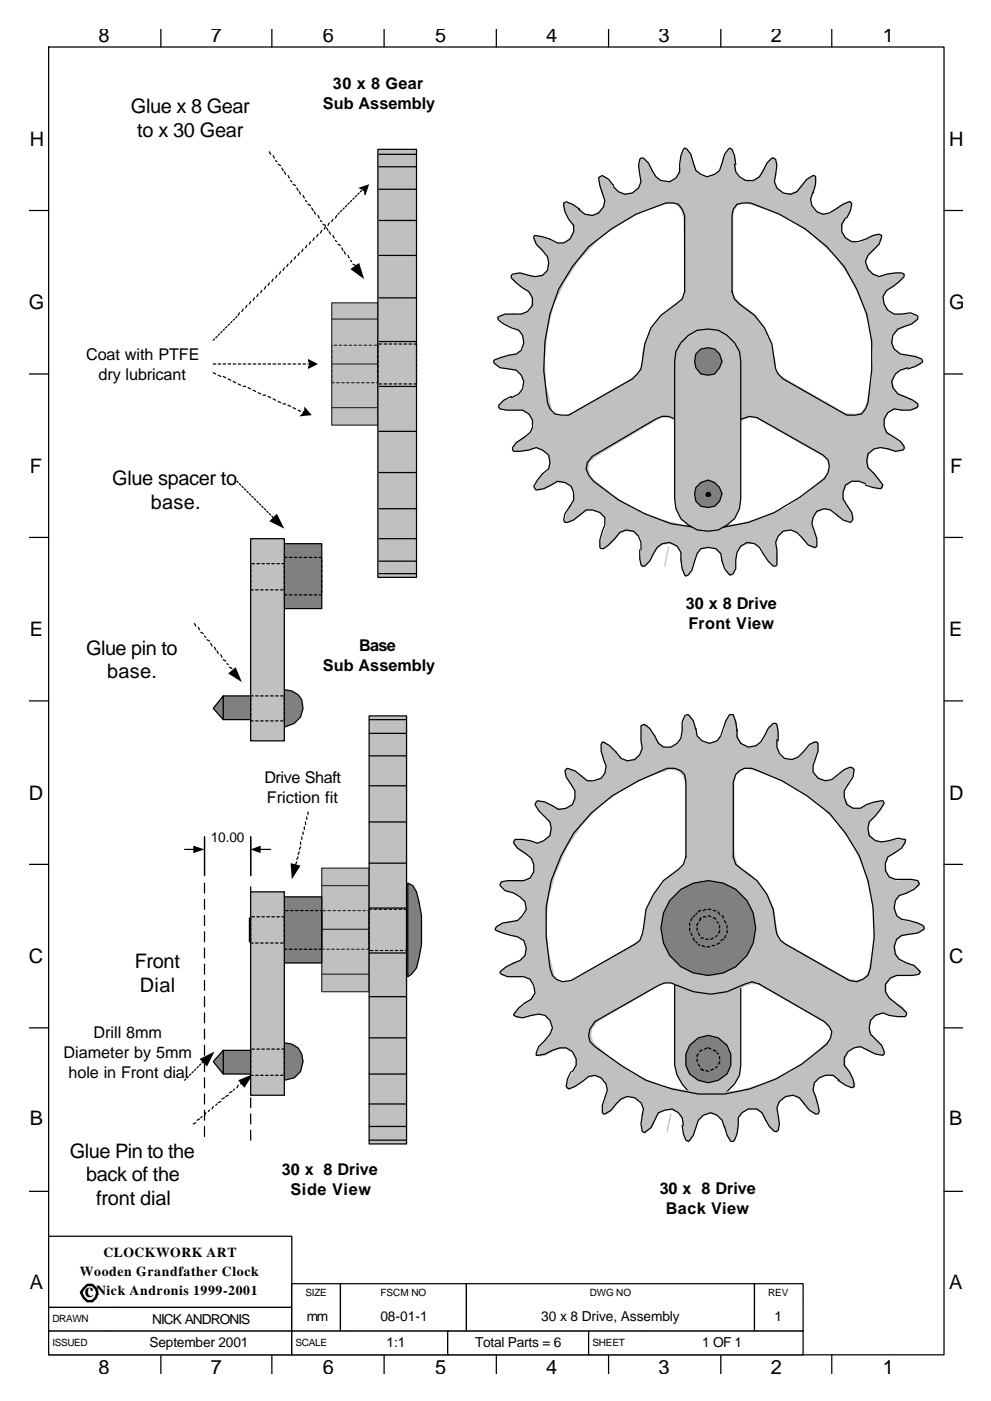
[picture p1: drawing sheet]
<svg xmlns="http://www.w3.org/2000/svg" width="210mm" height="297mm" viewBox="0 0 210 297" stroke-linecap="round" stroke-linejoin="round" font-family="sans-serif">
<path d="M143.9 68.7l2.9-1.6 3-.2 3.1 .2a10 10 0 0 1 6.4 12.7l-1.3 2.9a10.2 10.2 0 0 1-17.8-2.9l-.2-3.2 .2-2.9 1.6-2.9z" fill-rule="evenodd" fill="#808080" stroke="#000" stroke-width=".26"/>
<g fill="none" stroke="#000" stroke-width=".26">
<path d="M146 75.8v.6M146 76.9v.5M146.3 78l.3 .5M146.6 74.8l-.3 .5M146.8 79v.3l.3 .3M147.4 79.8l.5 .3M147.4 74l-.6 .3M147.4 76.6v.6M147.6 77.7l.3 .3M147.6 75.6l-.2 .2v.3M148.2 73.2l-.6 .3M148.2 78.5l.2 .3h.3"/>
<path d="M148.2 75.1l-.3 .2M148.7 72.9h.5M149.2 79l.6 .3M149.2 74.5l-.5 .3M149.8 72.7l.5 .2M149.8 74.3l.5 .2M150.3 79h.5M150.8 72.9l.5 .3M150.8 74.5l.5 .3M151.6 75.3l.5 .3M151.6 78.2l-.3 .6M151.9 73.5l.5 .2"/>
<path d="M152.1 76.1v.5M152.1 77.2v.2l-.2 .3M152.7 74l.2 .3v.2M152.9 79.3l-.5 .3M153.2 75.1l.3 .5M153.5 78.2l-.3 .6M153.7 76.1v.5M153.7 77.2v.5M148.4 80.3l.6 .3M149.5 80.9h.5M150.5 80.6h.6M152.1 80.1l-.5 .2"/>
</g>
<g fill="#c0c0c0" stroke="#c0c0c0" stroke-width=".53">
<path d="M122.2 49.4l4.8-4.2 5.6-3.2 5.8-2.4 6.1-1.6 6.3-.3v35l-1.8 .2-1.4 1.1-1 1.3-.3 1.9 .5 1.6-9.7-5.9 1.3-3.1 2.1-2.7 4-3.2 1-1.5-.2-16.2-.6-1.8-1.3-1.4-1.6-.2a35.1 35.1 0 0 0-24.6 21.9 37.7 37.7 0 0 0-.3 22.5l1.4 1.1 1.3 .2 1.3-.5 14.3-8.2 .8-1.3 .5-1.6v-2.1l.6-1.9 9.7 5.9 3.5-1.9-33.6 19.3a37.4 37.4 0 0 1-1.6-36.5l3.2-5.5z" fill-rule="evenodd"/>
<path d="M116.4 96l30.2-17.5a4.3 4.3 0 0 0 7.4 .3l-.3 11.3-3.4 .6-3.5-.6-4.7-1.8h-1.9l-13.7 8.2-1.6 1.3-.3 1.9 .5 1.5 4.5 3.8a33.1 33.1 0 0 0 21.2 6.8 32 32 0 0 0 21.2-7.6l3.9-3.7 .3-1.6-.3-1.4-1.3-1-14.3-8.2h-1.3l-3.4 1.3-1.9 .5 .3-11.3-3.7-2.2 33.8 19.6-3.7 5.3-4.2 4.5-5 4-5.8 2.9-5.9 2.1-6.3 .8a38.7 38.7 0 0 1-36.8-19.8z" fill-rule="evenodd"/>
<path d="M150.3 37.7a39.8 39.8 0 0 1 35.7 22.5 41.6 41.6 0 0 1 .8 31l-2.9 5.5-30.2-17.4 .6-1.9v-1.6l-.8-1.5-1.6-1.1-1.6-.5 10-5.6a18.5 18.5 0 0 1 4 11.1l1.1 1.6 13.7 8 2.1 .2 1.6-.2 1.1-1.6a33.5 33.5 0 0 0-10.9-36l-4.5-3.5-5.3-2.3-5.2-1.6-1.6 .5-.8 1.1-.3 1.3v16.7l.8 1.3 1.1 1 3.1 2.4-10 5.6v3.9z" fill-rule="evenodd"/>
</g>
<g fill="#c0c0c0">
<path d="M179.4 50.4l1.3 .8 1.6 .3 2.9-1.6 1.1-.2 .8 .2v.8l-.6 1.1-2.4 2.4-.5 1.5 .5 1.4-2.1-1.1-1.6-1.3-.7-1.9z" fill-rule="evenodd"/>
<path d="M184.1 57.1l1.4 1 1.3 .5a6.7 6.7 0 0 1 5-.5l-.2 .8-.6 .8-2.9 1.9-.8 1.5 .3 1.6-1.9-1.6-1.3-1.8-.5-1.9z" fill-rule="evenodd"/>
<path d="M187.6 64.7l.8 1.4 1.6 .5h2.9l1.3 .3 .5 .5-.2 .5-.8 .8-3.2 1.3-1.1 1.1v1.6l-1.5-1.9-.8-1.8-.3-2.1z" fill-rule="evenodd"/>
<path d="M189.2 72.7l.8 1.6 1 .8 3.2 .5 1.1 .5 .5 .5-.5 .8-4.3 1.1-1.3 1.1-.3 1.3a6.5 6.5 0 0 1-.2-8.2z" fill-rule="evenodd"/>
<path d="M158.2 38.3h1.6l1.3-1.1 2.4-3.7 .8-.3 .5 1.9-.5 3.2 .5 1.6 1.4 .8a6.3 6.3 0 0 1-8-2.4z" fill-rule="evenodd"/>
<path d="M166.2 40.9h1.5l1.4-.5 2.1-2.4 1-.8h.8l.3 .8-.5 2.1-.8 2.1 .2 1.6 1.1 1.1a6.3 6.3 0 0 1-7.1-4z" fill-rule="evenodd"/>
<path d="M173.3 44.9l1.6 .5 1.3-.2 1.3-1.1 1.4-.8 1-.5h.8v.8l-.3 1-1.5 2.9-.3 1.6 .8 1.3-2.4-.7-1.8-1.1-1.1-1.6z" fill-rule="evenodd"/>
<path d="M167.5 110.5l1.6-1.3 2.1-.5 2.1-.3-.8 1.3-.3 1.6 1.1 2.9v1.3l-.3 .8-.8-.2-.8-.6-2.1-2.6-1.6-.5-1.3 .2z" fill-rule="evenodd"/>
<path d="M160.1 113.4l1.8-1 2.1-.3 2.4 .5-1.3 1.1-.5 1.3 .5 3.2-.3 1.3-.5 .5-.5-.2-.8-.8-1.6-2.9-1.3-.8h-1.6z" fill-rule="evenodd"/>
<path d="M150.3 116.1l2.1-1.4 1.9-.5h2.1l2.1 1.1-1.3 .8-.8 1-.3 1.9v1.3l-.5 1.3-.6 .5-1-1.3-1.1-3.1-1-1.4z" fill-rule="evenodd"/>
<path d="M142.1 115.3a6.4 6.4 0 0 1 8.2 .8l-1.6 .5-1.1 1.1-.2 1.5-.6 1.4-.5 1-.8 .5-.5-.5-.3-1-.2-1.4v-2.1l-1.1-1.3z" fill-rule="evenodd"/>
<path d="M189.4 80.9l.3 1.6 1.1 1 1.6 .5 2.3 1.4 .3 .8-.5 .5-1.1 .3-3.4-.3-1.6 .8-.5 1.3a5.8 5.8 0 0 1 1.5-7.9z" fill-rule="evenodd"/>
<path d="M186 90.1l1.9-1.3-.3 1.6 .8 1.3 1.3 1.1 1.3 .8 .8 .8 .3 .8-1.9 .5-3.1-.8-1.6 .3-1.1 1-.3-2.4 .6-1.8z" fill-rule="evenodd"/>
<path d="M182.3 97.3l2.1-1.1-.3 1.6 .3 1.6 1.3 1.1 1.6 2.3v.8h-.8l-1-.2-2.9-1.4h-1.9l-1 1.1 .2-2.4 1.1-2.1z" fill-rule="evenodd"/>
<path d="M175.7 104.7l1.6-1.1 2.4-.5-.8 1.3 .2 1.6 1.6 2.7 .3 1v.8h-.8l-1.1-.3-2.6-2.1-1.6-.2-1.3 .8 .8-2.4z" fill-rule="evenodd"/>
<path d="M113 89.1l1.8 1.3 1.4 1.9 .2 1.8v2.4l-1.3-1.1-1.3-.5-1.6 .5-1.6 .3h-1.3l-.6-.3 .3-.8 .5-.8 2.9-1.8 .8-1.6z" fill-rule="evenodd"/>
<path d="M106.9 84.8l1.3-.2 1.9-.8 1-1.3v-1.6l1.6 1.8 .8 1.9 .3 2.1-.8 2.4-.8-1.3-1.6-.8h-3.2l-1.6-.6 .3-.8z" fill-rule="evenodd"/>
<path d="M105.3 76.1l4.2-1 1.4-.8 .2-1.6 1.3 2.1 .3 2.1-.3 2.1-1.3 1.9-.5-1.3-1.1-1.1-3.1-.5-1.1-.6-.5-.5z" fill-rule="evenodd"/>
<path d="M105.6 67.4l.8-.5 1-.3h3.2l1.6-.5 .8-1.4a6.4 6.4 0 0 1-1.9 8l-.2-1.6-.8-1.1-2.9-1.3z" fill-rule="evenodd"/>
<path d="M134.4 112.9a6.3 6.3 0 0 1 7.9 2.4l-1.8 .2-1.1 .8-2.3 3.7-.8 .3-.6-1.9 .6-3.1-.6-1.6z" fill-rule="evenodd"/>
<path d="M127.3 108.7a6.2 6.2 0 0 1 7.1 4.2l-1.6-.3-1.3 .6-2.1 2.3-1.1 .8h-.8l-.2-.5 .2-1.3 1.1-3.2-.3-1.6z" fill-rule="evenodd"/>
<path d="M121.2 103.1a7.1 7.1 0 0 1 6.1 5.6l-1.6-.6-1.3 .3-1.4 1-1.3 .8-1.1 .6h-.7v-.8l.2-1.1 1.6-2.9 .3-1.6z" fill-rule="evenodd"/>
<path d="M116.2 96.5l2.3 1 1.4 1.6 1 1.9 .3 2.1-1.3-.8h-1.6l-2.9 1.3-1.1 .3-.8-.3v-.5l.5-1.1 .8-1 1.6-1.3 .3-1.6z" fill-rule="evenodd"/>
<path d="M136 33.5l.8 .3 .8 .8 1.6 2.9 1.3 1 1.6-.2a6.1 6.1 0 0 1-8 2.6l1.4-1 .5-1.4-.5-3.1 .2-1.4z" fill-rule="evenodd"/>
<path d="M145.5 31.4l1.1 1.3 1 3.2 1.1 1.3 1.6 .3-2.1 1.3-1.9 .5h-2.1l-2.1-1 1.3-.6 .8-1.3 .3-1.8v-1.4l.5-1.3z" fill-rule="evenodd"/>
<path d="M154.3 31.9l.7-.5 .6 .5 .5 2.4v2.1l.8 1.3 1.6 .6a6.4 6.4 0 0 1-8.2-.8l1.6-.5 1-1.1 .3-1.6z" fill-rule="evenodd"/>
<path d="M108.5 58.4l1.8-.5 3.2 .7 1.6-.2 1.1-1.1v2.4l-.3 1.9-1.3 1.8-1.9 1.3v-1.6l-.5-1.3-2.7-1.8-.8-.8z" fill-rule="evenodd"/>
<path d="M113.2 49.9h.8l1.1 .3 2.9 1.3h1.6l1.3-1.1a6.7 6.7 0 0 1-4.7 6.9l.2-1.6-.2-1.5-2.4-2.2-.6-1z" fill-rule="evenodd"/>
<path d="M119.6 43h.8l1 .3 2.7 2.1 1.6 .3 1.3-.8-.8 2.4-1.3 1.6-1.9 1.3-2.1 .2 .8-1.3-.3-1.6-1.5-2.6-.3-1.1z" fill-rule="evenodd"/>
<path d="M127.3 37.2l.8 .3 .8 .5 2.3 2.7 1.4 .5 1.5-.3-1.3 2.1-1.6 1.4-1.8 .5-2.4 .3 1.1-1.4 .2-1.6-.8-1.5-.5-2.7z" fill-rule="evenodd"/>
</g>
<g fill="none" stroke="#000" stroke-width=".26">
<path d="M130.2 39.3l-1.1-1.3-1.3-.8-.8 .5 .3 1.6 1 3.2a3 3 0 0 1-2.1 3 3 3 0 0 1-3.4-1.1M155.8 34.8a3.1 3.1 0 0 0 2.5 3.5 3.1 3.1 0 0 0 3.6-2.1l.8-1.6 1.1-1.1h.2l.6 .3 .2 1.3-.2 1.9a3 3 0 0 0 .8 3.5 3 3 0 0 0 3.7 .2l2.1-2.7 1.3-.8h.3l.2 .3v1.6l-.5 1.8M156.1 34.8l-.3-1.8-.5-1.3-.5-.3-1.1 1.3-1 3.5-1.1 .8-1.6 .5-1.3-.5-1.1-.8-1-3.5-.8-1-.5-.3a6.8 6.8 0 0 0-1.1 5l-.8 1.3-1.3 .8-1.9-.2-1-.8-1.6-2.9-1.1-1.1h-.5l-.3 .3-.2 1.3 .2 1.9a3.1 3.1 0 0 1-1.5 3.9 3.1 3.1 0 0 1-4-1.3M123 44.4l-1.6-1.1-1.3-.5-.5 .2a6.3 6.3 0 0 0 2.1 4.8v1.3l-.8 1.6-1.3 .8h-1.3l-1.6-.8-1.6-.5-1.6-.3-.3 .3 .6 1.6 2.4 2.6 .2 1.3-.2 1.6-1.1 1.1-1.6 .2-3.2-.7-1.6 .2-.2 .3v.5l2.4 2.1a2.83 2.83 0 0 1 2.1 2.9 2.83 2.83 0 0 1-2.4 2.7h-3.4l-1.4 .5-.2 .3 .2 .5 1.1 .8 1.6 .8a2.92 2.92 0 0 1 2.6 3.2 2.92 2.92 0 0 1-3.2 2.6l-3.1 1.1v.5l1.3 1.1 1.8 .2a3.1 3.1 0 0 1 3.2 2.8 3.1 3.1 0 0 1-2.6 3.3M124.9 52.3l4.7-3.7 5.3-3.2 6.4-2.4h1.6l1 .3 .8 1.1 .6 1.3v16.1l-.6 1.6-1.3 1.1a13.3 13.3 0 0 0-7.1 12.1l-.3 1.6-1.9 2.1-13.5 7.7h-1.5l-1.4-.2-1-1.1-.5-1.3a41.3 41.3 0 0 1 2.3-24.1l2.9-4.8zM156.4 43.3l1.3-.3h1.6a37.7 37.7 0 0 1 19.8 13.5l2.7 4.8 2.1 5.3 1 5.8v6.1l-.8 6.9-.5 1.3-.8 1.1-1.3 .2h-1.8l-13.5-7.7-1.1-1-.5-1.1-.3-1.6a14.3 14.3 0 0 0-7.4-12.1l-1.1-1.1-.5-1.6v-16.1l.3-1.3zM172.5 40.7a3 3 0 0 0 .6 4.1 3 3 0 0 0 4.2-.4l1.6-1.1 1.5-.5 .3 .5-.3 1.3-.7 1.6M179.4 46.2a2.96 2.96 0 0 0-.6 3.5 2.96 2.96 0 0 0 3.2 1.5l1.6-.5 1.6-.8 1.3-.2 .6 .2-.6 1.9-2.4 2.4-.5 1.3 .5 1.6 1.1 1 1.3 .5 1.6-.5 1.9-.2h1.3l.5 .2v.5l-2.4 2.2-1.3 .8-.8 1.3a3.3 3.3 0 0 0 4 3.7l1.8-.3 1.4 .6 .2 .2v.5l-1.3 1.1-1.6 .5a3.1 3.1 0 0 0-2.6 2.6 3.1 3.1 0 0 0 1.8 3.3l3.2 .5 1.3 .5 .3 .5-1.6 1.1-1.6 .5M147.6 73.7a4.1 4.1 0 0 1 6.7 2.9 4 4 0 0 1-4.9 4.1 4 4 0 0 1-2.8-5.6zM192.6 78l-1.6 .5-1 .8-.8 1.6 .2 1.3 1.1 1.3 3.2 1.3 1 .8v.6l-.2 .2-1.4 .6h-1.8l-1.6-.3a3.2 3.2 0 0 0-1.6 5l2.9 1.9 .8 1v.6l-.2 .2-1.6 .3-1.6-.5-1.6-.3-1.3 .3-1.4 1-.2 1.6 .2 1.3 1.4 1.4 1.8 2.3-.5 .8-1.6-.2-1.6-.6M108.5 84l-1.6 .8-1.1 1.1v.5l.3 .3 1.3 .3h3.5a3.1 3.1 0 0 1 2.2 2.8 3.1 3.1 0 0 1-2 3l-1.6 1-.8 1.1v.5l.3 .3h1.3l1.9-.3 1.6-.5 1.3 .5 1.3 1.1 .3 1.6-.3 1.3-1.3 1.1-1.1 1.3-.8 1.3 .3 .5 .3 .3 1.6-.3 2.9-1.6 1.6 .3 1.3 .8 .5 1.3v1.6l-1.8 2.9-.3 1.3 .3 .6h.5l1.3-.6 2.7-2.1h1.3l1.6 .6 1 1v1.6l-1 3.2v1.6l.2 .2h.6l1-.8 2.4-2.6a2.83 2.83 0 0 1 4.5 2.1v1.6M125.7 96.7l13.5-7.9 1.3-.5h1.3l5 2.1 3.5 .3 3.7-.3 3.4-1.6 1.6-.5 1.6 .2 14 8 1.1 1 .2 1.4-.2 1.3-.8 1.3-5.3 4a31.8 31.8 0 0 1-32.8 3.4l-5.6-2.9-5.3-4-1-1.3-.5-1.3 .2-1.3z"/>
<path d="M183.6 102.6l-1.3-.6h-1.6l-1.3 .8-.5 1.6v1.3l1.8 3 .3 1.3-.6 .8-1.5-.6-2.7-2.1-1.3-.2-1.6 .5-.8 1.3-.3 1.3 1.1 3.2v1.6l-.3 .3h-.2l-1.4-.6-1.3-1.6a2.96 2.96 0 0 0-3.9-1.3 2.96 2.96 0 0 0-1.4 4v3.2l-.2 .2h-.6l-1-1-1.9-2.9-1-.8-1.6-.3-1.3 .8-.8 1.3-.3 1.6v1.9l-.5 1-.8 .3-1.1-1.3-.5-1.6-.3-1.6-1-1.1-1.6-.2-1.6 .2-.8 1.1-1.1 3.4-.8 1.1-.5 .2a6.8 6.8 0 0 1-1-5l-.8-1.3a3.1 3.1 0 0 0-5.1 1.6l-.8 1.6-1 1h-.5l-.3-.2-.3-1.4v-1.8"/>
</g>
<path d="M145.3 76.6h10M150.3 71.6v10.1M141.8 116.1l-.8 3.9" fill="none" stroke="#c0c0c0" stroke-width=".26"/>
<circle cx="149.9" cy="104.7" r="5" fill="#808080" stroke="#000" stroke-width=".26"/>
<g fill="none" stroke="#000" stroke-width=".26">
<path d="M147.4 104.7v.5M147.6 105.7l.3 .3M147.6 103.6l-.2 .3v.3M148.2 106.3l.2 .2M148.2 102.8l-.3 .3M149 106.8l.5 .3M149.2 102.3l-.5 .3M149.8 102l.5 .3M150.5 106.8l-.5 .3M150.8 102.3l.5 .3M151.6 103.1l.3 .5M151.6 106.3l-.3 .2h-.2"/>
<path d="M152.1 104.2v.5M152.1 105.2v.3l-.2 .2"/>
</g>
<path d="M144.5 72.7a7 7 0 0 1 7.8-2.7 7 7 0 0 1 4.9 6.6v29.1l-.3 2.2a7.2 7.2 0 0 1-6.7 4.7 7.2 7.2 0 0 1-6.8-4.7l-.3-2.2v-29.1l.3-2.1z" fill-rule="evenodd" fill="#c0c0c0" stroke="#000" stroke-width=".26"/>
<g fill="#808080" stroke="#000" stroke-width=".26">
<path d="M147.6 75.1a3 3 0 0 1 3.4-1.3 3 3 0 0 1 2.2 2.8l-.5 1.4-1.1 1.3-1.3 .3-1.6-.3-1.1-1.3-.2-1.4z" fill-rule="evenodd"/>
<path d="M147.6 103.4l1.1-1.1 1.6-.5 1.3 .5 1.1 1.1 .5 1.3a3 3 0 0 1-2.2 2.9 3 3 0 0 1-3.4-1.3l-.2-1.6z" fill-rule="evenodd"/>
</g>
<path d="M200.3 252.6h4z" fill="#fff"/>
<g fill="none" stroke="#000" stroke-width=".26">
<path d="M10.3 10h190v277.2h-190zM34.1 6.2v3.8M57.7 6.2v3.8M81.5 6.2v3.8M105.3 6.2v3.8M129.1 6.2v3.8M152.9 6.2v3.8M176.5 6.2v3.8M6.3 44.6h4M200.3 44.6h4M6.3 79.3h4M200.3 79.3h4"/>
<path d="M6.3 113.9h4M200.3 113.9h4M6.3 148.6h4M200.3 148.6h4M6.3 183.3h4M200.3 183.3h4M6.3 217.9h4M200.3 217.9h4M6.3 252.6h4M200.3 252.6h4M34.1 287.2v4.1M57.7 287.2v4.1"/>
<path d="M81.5 287.2v4.1M105.3 287.2v4.1M129.1 287.2v4.1M152.9 287.2v4.1M176.5 287.2v4.1"/>
</g>
<path d="M10.3 262.1h51.6v15.1h-51.6z" fill-rule="evenodd" fill="#fff" stroke="#000" stroke-width=".26"/>
<path d="M61.9 272.2h10.3v3.9h-10.3z" fill-rule="evenodd" fill="#fff"/>
<path d="M61.9 276.1v-3.9h10.3v3.9" fill="none" stroke="#000" stroke-width=".26"/>
<path d="M72.2 272.2h26.8v3.9h-26.8z" fill-rule="evenodd" fill="#fff"/>
<path d="M72.2 276.1v-3.9h26.8v3.9" fill="none" stroke="#000" stroke-width=".26"/>
<path d="M99 272.2h61.1v3.9h-61.1z" fill-rule="evenodd" fill="#fff"/>
<path d="M99 276.1v-3.9h61.1v3.9" fill="none" stroke="#000" stroke-width=".26"/>
<path d="M160.1 272.2h10.3v3.9h-10.3z" fill-rule="evenodd" fill="#fff"/>
<path d="M160.1 276.1v-3.9h10.3v3.9" fill="none" stroke="#000" stroke-width=".26"/>
<path d="M10.3 277.2h13.5v5h-13.5z" fill-rule="evenodd" fill="#fff"/>
<path d="M23.8 277.2h-13.5v5h13.5" fill="none" stroke="#000" stroke-width=".26"/>
<path d="M23.8 277.2h38.1v5h-38.1z" fill-rule="evenodd" fill="#fff"/>
<path d="M23.8 277.2h38.1v5h-38.1" fill="none" stroke="#000" stroke-width=".26"/>
<path d="M61.9 276.1h10.3v6.1h-10.3z" fill-rule="evenodd" fill="#fff"/>
<path d="M61.9 276.1v6.1h10.3v-6.1" fill="none" stroke="#000" stroke-width=".26"/>
<path d="M72.2 276.1h26.8v6.1h-26.8z" fill-rule="evenodd" fill="#fff"/>
<path d="M72.2 276.1v6.1h26.8v-6.1" fill="none" stroke="#000" stroke-width=".26"/>
<path d="M99 276.1h61.1v6.1h-61.1z" fill-rule="evenodd" fill="#fff"/>
<path d="M99 276.1v6.1h61.1v-6.1" fill="none" stroke="#000" stroke-width=".26"/>
<path d="M160.1 276.1h10.3v6.1h-10.3z" fill-rule="evenodd" fill="#fff"/>
<path d="M160.1 276.1v6.1h10.3v-6.1" fill="none" stroke="#000" stroke-width=".26"/>
<path d="M10.3 282.2h12.5v5h-12.5z" fill-rule="evenodd" fill="#fff"/>
<path d="M22.8 282.2h-12.5v5h12.5" fill="none" stroke="#000" stroke-width=".26"/>
<path d="M22.8 282.2h39.1v5h-39.1z" fill-rule="evenodd" fill="#fff"/>
<path d="M22.8 282.2h39.1v5h-39.1" fill="none" stroke="#000" stroke-width=".26"/>
<path d="M61.9 282.2h11.4v5h-11.4z" fill-rule="evenodd" fill="#fff"/>
<path d="M73.3 282.2h-11.4v5h11.4" fill="none" stroke="#000" stroke-width=".26"/>
<path d="M73.3 282.2h21.7v5h-21.7z" fill-rule="evenodd" fill="#fff"/>
<path d="M73.3 282.2h21.7v5h-21.7" fill="none" stroke="#000" stroke-width=".26"/>
<path d="M95 282.2h29.9v5h-29.9z" fill-rule="evenodd" fill="#fff" stroke="#000" stroke-width=".26"/>
<path d="M124.9 282.2h11.4v5h-11.4z" fill-rule="evenodd" fill="#fff"/>
<path d="M136.3 282.2h-11.4v5h11.4" fill="none" stroke="#000" stroke-width=".26"/>
<path d="M136.3 282.2h34.1v5h-34.1z" fill-rule="evenodd" fill="#fff"/>
<g fill="none" stroke="#000" stroke-width=".26">
<path d="M57.1 32.2l.3 .5M57.9 33l.3 .5M58.5 34l.2 .3M59 34.8l.5 .3M59.8 35.6l.3 .6M60.3 36.4l.3 .6M61.1 37.2l.3 .5M61.6 38.3l.3 .2M62.2 39.1l.5 .2M63 39.9l.2 .5M57.1 60l-.2 .5M57.9 59.2l-.2 .5"/>
<path d="M58.7 58.4l-.2 .5M59.5 57.6l-.2 .5M60.3 56.8l-.2 .5M61.1 56l-.2 .5M61.9 55.2l-.3 .5M62.7 54.4l-.3 .5M63.5 40.7l.3 .5M63.5 53.6l-.3 .6M64.3 41.5l.3 .5M64.3 52.8l-.3 .6M64.8 42.5l.3 .3M65.1 52l-.3 .6"/>
<path d="M65.4 43.3l.5 .3M65.9 51.2l-.3 .6M66.1 44.1l.3 .5M66.7 44.9l.2 .5M66.7 50.4l-.3 .6M67.5 45.7l.2 .5M67.5 49.7l-.3 .5M68 46.7l.3 .3M68.3 48.9l-.3 .5M68.5 47.5l.6 .3M69.1 48.1l-.3 .5M69.3 48.3l.3 .6"/>
<path d="M69.8 49.1l.3 .6M69.8 47.3l-.2 .5M70.6 49.9l.3 .5M70.6 46.5l-.2 .5M71.2 51l.2 .2M71.4 45.7l-.2 .5M71.7 51.8l.5 .2M72 45.2l-.3 .2M72.5 52.6l.3 .5M72.5 44.6l-.3 .3M73 53.4l.3 .5M73 44.1l-.2 .3"/>
<path d="M73.6 43.6l-.3 .2M73.8 54.2l.3 .5M74.1 43l-.3 .3M74.3 55.2l.3 .3M74.6 42.5l-.3 .3M74.9 56l.5 .3M75.1 42l-.2 .2M75.7 41.5l-.3 .2M76.2 40.9l-.3 .3M76.7 40.4l-.2 .3M45.2 79l.6 .3M45.5 71.9l-.3 .2"/>
<path d="M46 71.3l-.2 .3M46.3 79.6l.5 .2M46.6 70.8l-.3 .3M47.1 70.3l-.3 .3M47.4 79.8l.5 .3M47.6 69.8l-.2 .2M48.2 69.2l-.3 .3M48.7 68.7l-.3 .3M49.2 68.2l-.3 .2M49.7 67.6l-.2 .3M50.3 67.1l-.3 .3M50.8 66.3l-.3 .6"/>
<path d="M51.6 65.5l-.3 .6M52.4 64.7l-.3 .6M53.2 63.9l-.3 .6M54 63.1l-.3 .6M54.8 62.4l-.3 .5M55.6 61.6l-.3 .5M56.4 60.8l-.3 .5M48.4 80.3l.5 .3M49.5 80.9l.5 .2M50.5 81.4l.6 .3M51.6 81.9h.5M52.7 82.2l.5 .3"/>
<path d="M53.7 82.7l.5 .3M54.8 83.3l.5 .2M55.8 83.8h.6M56.9 84l.5 .3M57.9 84.6l.6 .2M59 85.1l.5 .3M60.1 85.6h.5M61.1 85.9l.5 .3M62.2 86.4l.5 .3M63.2 87l.6 .2M64.3 87.5h.3M53.2 188v2.1"/>
<path d="M53.2 191.5v2.1M53.2 194.9v2.1M53.2 198.3v2.2M53.2 201.8v2.1M53.2 205.2v2.1M53.2 208.7v2.1M53.2 212.1v2.1M53.2 215.5v2.2M53.2 219v2.1M41.5 238l-.5 .3M42.3 237.2l-.5 .3M42.9 236.7l-.3 .3"/>
<path d="M43.7 235.9l-.3 .5M44.4 235.4l-.2 .3M45.2 234.6l-.2 .5M46 234.1l-.2 .2M46.8 233.5l-.5 .3M47.6 232.7l-.5 .3M48.4 232.2l-.5 .3M49.2 231.4l-.5 .3M49.7 230.9l-.2 .3M50.5 230.1l-.2 .5M51.3 229.6l-.2 .2M53.2 222.4v2.1"/>
<path d="M53.2 225.9v2.1M53.2 229.3v2.1M53.2 232.7v2.2M53.2 236.2v2.1M53.2 239.6v2.1M136.3 282.2h34.1v5h-34.1"/>
</g>
<g fill="#000">
<path d="M74.3 57.1l1.9-1.4 1.1 3.5zM50.5 229l3.2-1.3-1.8 2.9z"/>
<path d="M75.9 39.9l2.4-.8-.8 2.4-.2-.3v-.5l-.6-.6z" fill-rule="evenodd"/>
<path d="M64.6 86.2l1.5 1.8-2.6 .3 .8-.8v-.3l.3-.2z" fill-rule="evenodd"/>
</g>
<path d="M43.4 177.4v8.2zM53.2 177.4v8.2z" fill-rule="evenodd" fill="#fff"/>
<path d="M43.4 177.4v8.2v-8.2M53.2 177.4v8.2v-8.2M39.2 180.1h2.1M55.3 180.1h2.1" fill="none" stroke="#000" stroke-width=".26"/>
<path d="M41 179.3l2.4 .8-2.4 .8zM53.2 180.1l2.1-.8v1.6z" fill="#000"/>
<path d="M44.4 175.6h7.7v4h-7.7z" fill-rule="evenodd" fill="#fff"/>
<g fill="none" stroke="#000" stroke-width=".26">
<path d="M45.2 77.2h.6M46.3 77.2h.5M47.4 77.2h.5M48.4 77.2h.5M49.5 77.2h.5M50.5 77.2h.6M51.6 77.2h.5M52.7 77.2h.5M53.7 77.2h.5M54.8 77.2h.5M55.8 77.2h.6M56.9 77.2h.5"/>
<path d="M57.9 77.2h.6M59 77.2h.5M60.1 77.2h.5M61.1 77.2h.5M62.2 77.2h.5M63.2 77.2h.6M64.3 77.2h.5M65.4 77.2h.5M63.8 178.5v.5M63.8 179.6l-.3 .5M64 177.4v.6M64.3 176.4v.5"/>
<path d="M64.6 175.3v.6M64.8 174.3v.5M65.1 173.2v.5M65.4 172.2v.5M43.4 187.2v2.2M43.4 190.7v2.1M43.4 194.1v2.1M43.4 197.6v2.1M63 182.7l-.3 .6M63.2 181.7l-.2 .5M63.5 180.6l-.3 .6M43.4 201v2.1"/>
<path d="M43.4 204.4v2.2M43.4 207.9v2.1M43.4 211.3v2.1M43.4 214.8v2.1M43.4 218.2v2.1M39.4 228.8l-.2 .2M40 228.2l-.3 .3M40.5 227.7l-.3 .3M41 227.2l-.3 .3M41.5 226.7l-.2 .2M42.1 226.1l-.3 .3M42.6 225.6l-.3 .3"/>
<path d="M43.1 225.1l-.2 .2M43.4 221.6v2.1M43.4 225.1v2.1M43.4 228.5v2.1M43.4 232v2.1M43.4 235.4v2.1M43.4 238.8v2.1"/>
</g>
<g fill="#000">
<path d="M61.6 183l2.2 .5-1.9 2.9zM42.3 224.5l3.2-1.5-1.6 3.1z"/>
<path d="M65.4 76.1l2.1 1.1-2.1 1v-.5l.2-.3z" fill-rule="evenodd"/>
</g>
<path d="M70.4 64.2h9.8v25.9h-9.8z" fill-rule="evenodd" fill="#c0c0c0" stroke="#333" stroke-width=".26"/>
<g fill="none" stroke="#333" stroke-width=".26">
<path d="M70.4 67.6h9.8M70.4 73.2v.5M70.4 74.3v.5M70.4 75.3v.5M70.4 76.4v.5M70.4 77.4v.6M70.4 78.5v.5M70.4 79.6v.5M70.9 73.2h.5M72 73.2h.5M73 73.2h.6M74.1 73.2h.5"/>
<path d="M75.1 73.2h.6M76.2 73.2h.5M77.3 73.2h.5M78.3 73.2h.5M79.4 73.2h.5M80.2 76.6v.6h-9.8M80.2 73.5v.5M80.2 74.5v.6M80.2 75.6v.5M80.2 77.7v.5M80.2 78.8v.5M80.2 79.8v.5"/>
<path d="M70.4 86.4h9.8M70.4 80.6v.5h.5M71.4 81.1h.6M72.5 81.1h.5M73.6 81.1h.5M74.6 81.1h.5M75.7 81.1h.5M76.7 81.1h.6M77.8 81.1h.5M78.8 81.1h.6M80.2 80.9v.2h-.3"/>
</g>
<path d="M80.2 31.7h8.2v90.7h-8.2z" fill-rule="evenodd" fill="#c0c0c0" stroke="#000" stroke-width=".26"/>
<g fill="none" stroke="#000" stroke-width=".26">
<path d="M80.4 35.4h8M80.4 32.7h8M80.4 54.2h8M80.4 46.7h8M80.4 40.1h8M80.2 73.2v.5M80.2 74.3v.5M80.2 75.3v.5M80.2 76.4v.5M80.2 77.4v.6M80.2 78.5v.5M80.2 79.6v.5"/>
<path d="M80.4 72.9h.6M80.4 72.4h8M80.4 63.1h8M81.5 72.9h.5M82.5 72.9h.6M83.6 72.9h.5M84.7 72.9h.5M85.7 72.9h.6M86.8 72.9h.5M87.8 72.9h.6v.6M88.4 74v.5M88.4 75.1v.5"/>
<path d="M88.4 76.1v.5M88.4 77.2v.5M88.4 78.2v.6M88.4 79.3v.5M80.2 80.6v.5M80.4 81.4h.6M80.4 81.9h8M80.4 91.5h8M81.5 81.4h.5M82.5 81.4h.6M83.6 81.4h.5M84.7 81.4h.5"/>
<path d="M85.7 81.4h.6M86.8 81.4h.5M87.8 81.4h.6M88.4 80.3v.6M80.4 100.2h8M80.4 107.9h8M80.4 114.2h8M80.4 119h8M80.4 121.6h8"/>
</g>
<path d="M144.7 192.5l1.3-1.3 2.2-1.1 2.1-.5 2.1 .5 1.9 1.1 1.5 1.3 1.1 2.1 .3 2.2v29.1l-.3 2.1a7 7 0 0 1-6.6 4.7 7 7 0 0 1-6.6-4.7l-.6-2.1v-29.1l.6-2.2z" fill-rule="evenodd" fill="#c0c0c0" stroke="#000" stroke-width=".26"/>
<g fill="#fff" stroke="#000" stroke-width=".26">
<path d="M147.6 195.2l1.1-1.1 1.6-.5 1.3 .5 1.1 1.1 .5 1.6-.5 1.3-1.1 1-1.3 .6a3 3 0 0 1-2.7-4.5z" fill-rule="evenodd"/>
<path d="M147.6 223.2a3 3 0 0 1 3.4-1.2 3 3 0 0 1 2.2 2.8l-.5 1.3-1.1 1.1-1.3 .5a3 3 0 0 1-2.7-4.5z" fill-rule="evenodd"/>
</g>
<g fill="#c0c0c0" stroke="#c0c0c0" stroke-width=".53">
<path d="M122.8 169.2l4.7-3.9a35.6 35.6 0 0 1 23.8-7.4l-.2 34.6a4.1 4.1 0 0 0-4.3 4.5l.6 1.9-10.1-5.8 1.6-3.2 2.1-2.9 4-3.2 .8-1.3v-16.2l-.8-2.1-1.1-1-1.8-.3-5.3 1.8a34.3 34.3 0 0 0-19.3 42.6l1 .8 1.4 .3 1.5-.3 14.3-8.4 .8-1.4 .8-5.2 10.1 5.8 3.4-2.1-33.9 19.5a39.4 39.4 0 0 1-3.7-30.7l2.2-6 3.1-5.3z" fill-rule="evenodd"/>
<path d="M116.7 215.8l30.1-17.2 1.4 1.3 1.6 .8h1.5l1.6-.8 1.4-1v11.4a19.5 19.5 0 0 1-12-2.2h-1.5l-14.1 8.2-1.3 1.6-.3 1.6 .6 1.6 4.2 4 4.8 2.9 5.3 2.4 5.5 1a34.1 34.1 0 0 0 31-11.1l.2-1.3-.5-1.3-1-1.1-14.3-8.2h-1.6l-1.6 .5-1.6 .8-1.8 .6v-11.7l-3.5-1.8 33.9 19.5-3.7 5.1a39.1 39.1 0 0 1-46.1 11.3l-5.5-3.1-5-3.7-4.3-4.8z" fill-rule="evenodd"/>
<path d="M150.5 157.9a37.9 37.9 0 0 1 35.8 22.5l2.1 5.8 1.3 6.3 .3 6.4-1.1 6.1-1.8 6-3 5.6-29.8-17.5a4.7 4.7 0 0 0-1.9-6l-1.9-.3 10.1-5.8 2.1 2.9 1.3 3.2 .8 5.2 .8 1.4 14.1 7.9 2.1 .5 1.6-.5 1-1.3a35.7 35.7 0 0 0-6.9-32.3l-3.9-4-4.8-3.1-5-2.7-5.6-1.6-1.3 .6-1.1 1-.2 1.6v14.8l.2 1.6 .6 1.3 2.9 2.1 1.3 1.6-10.1 5.6v4z" fill-rule="evenodd"/>
</g>
<g fill="#c0c0c0">
<path d="M179.7 170.6l1.5 .8h1.4l2.9-1.4 1.3-.2 .8 .2a9.5 9.5 0 0 1-2.9 4l-.6 1.6 .6 1.6a7.1 7.1 0 0 1-5-6.6z" fill-rule="evenodd"/>
<path d="M184.7 177.2l1 1 1.6 .3 2.9-.5h1.4l.8 .2-.3 .8-.8 .8-2.7 1.9-.7 1.3 .2 1.6-2.1-1.3-1.1-1.9-.5-2.1z" fill-rule="evenodd"/>
<path d="M187.9 184.6l1 1.3 1.3 .8 1.6-.3h1.6l1.3 .3 .6 .5-.3 .8-4 1.9-1 1.3-.3 1.3a6.4 6.4 0 0 1-1.8-7.9z" fill-rule="evenodd"/>
<path d="M189.7 192.5l.5 1.6 1.4 1.1 3.1 .5 1.1 .5 .5 .6-.5 .5-1.1 .5-3.1 .5-1.4 1.1-.5 1.6-1.1-2.1-.5-2.1 .5-2.2z" fill-rule="evenodd"/>
<path d="M158.7 158.4l1.6-.3 1.4-.8 1.3-2.9 .8-.8 .8-.2 .5 .5v2.4l-.3 2.1 .6 1.6 1 .8-2.1 .5-2.1-.3-1.9-1z" fill-rule="evenodd"/>
<path d="M166.4 160.8l1.6 .2 1.6-.5 1.1-1.3 1.8-1.9 .8-.2 .3 .8v1l-1.1 3.2v1.6l1.1 1h-2.4l-1.9-.5-1.6-1.6z" fill-rule="evenodd"/>
<path d="M173.6 165l1.6 .5 1.5-.2 2.4-2.1 1.1-.6h.8l.2 .8-.2 1.1-1.9 2.9v1.6l.8 1.3a6.5 6.5 0 0 1-6.3-5.3z" fill-rule="evenodd"/>
<path d="M168 230.6l1.6-1.3 1.8-.8h2.4l-1 1.3-.3 1.6 .8 1.3 .5 2.7-.2 .8h-.8l-1.9-1.6-1.3-1.6-1.3-.8-1.6 .5z" fill-rule="evenodd"/>
<path d="M159 235.1a6.7 6.7 0 0 1 7.7-2.6l-1.3 1-.6 1.6 .6 3.2v1.1l-.6 .8-.8-.3-.8-.8-1.5-2.9-1.4-1.1z" fill-rule="evenodd"/>
<path d="M150.8 236.2l1.9-1.3 2.1-.8 2.1 .2 2.1 .8-1.6 .8-.8 1.3v1.6l-.2 1.6-.3 1.1-.5 .5-.8-.3-.5-1-1.1-3.2-1.1-1.1z" fill-rule="evenodd"/>
<path d="M142.6 235.1l2.1-.8 2.1-.2 2.2 .8 1.8 1-1.6 .5-1 1.1-1.1 3.2-.5 1-.6 .6-1-1.9-.3-3.2-.8-1.3z" fill-rule="evenodd"/>
<path d="M190 200.7l.2 1.6 .8 1.3 2.9 1.1 1.6 1.3-.8 .6-1 .2h-3.2l-1.6 .8-.8 1.3-.5-2.3v-2.2l.8-1.8z" fill-rule="evenodd"/>
<path d="M186.3 210.3l1.8-1.4v1.6l.8 1.3 2.7 1.6 .8 1.1v.8l-.6 .2h-1l-3.5-.7-1.6 .5-.8 1-.2-2.3 .5-2.2z" fill-rule="evenodd"/>
<path d="M181.2 218.7l1.6-1.3 2.1-1.1-.5 1.6 .5 1.4 2.2 2.3 .8 1.9-.8 .2-1.1-.2-3.2-1.3h-1.6l-1.3 .8 .5-2.4z" fill-rule="evenodd"/>
<path d="M175.9 224.5l1.9-1 2.1-.5-.5 1.5v1.4l1 1.6 1.1 2.3-.3 .8h-.5l-2.1-1-1.6-1.4-1.6-.2-1.6 .5 .8-2.1z" fill-rule="evenodd"/>
<path d="M113.2 208.9a6.2 6.2 0 0 1 3.5 7.4l-1.1-1-1.6-.3-2.9 .8h-1.3l-.8-.5 1.1-1.6 1-.5 1.6-1.4 .8-1.3z" fill-rule="evenodd"/>
<path d="M106.4 205.8l1-.8 2.9-1.4 1.1-1.3 .3-1.3a6.4 6.4 0 0 1 1.8 7.9l-1.1-1.3-1.3-.5h-3.2l-1.3-.3-.5-.5z" fill-rule="evenodd"/>
<path d="M105 196.8l.6-.6 1-.5 3.2-.5 1.3-1.1 .6-1.3 1 2.1 .5 1.9-.5 2.1-1 2.1-.6-1.6-1.3-.8-1.6-.3-2.6-.7z" fill-rule="evenodd"/>
<path d="M106.1 187.2l1.6-.5h3.4l1.6-.8 .5-1.3a6.2 6.2 0 0 1-1.5 8.2l-.3-1.6-1.1-1.3-2.9-1.1-1-.8z" fill-rule="evenodd"/>
<path d="M134.7 232.7l2.4-.2 2.1 .2 1.8 .8 1.6 1.9h-1.6l-1.3 .8-1.3 2.9-1.6 1.1-.5-.6v-2.4l.2-2.1-.5-1.6z" fill-rule="evenodd"/>
<path d="M127.8 228.8a6.8 6.8 0 0 1 7.1 3.9l-1.8-.2-1.3 .8-2.2 2.4-.7 .5-.8 .2-.3-.7v-1.1l1.1-3.2-.3-1.6z" fill-rule="evenodd"/>
<path d="M121.4 223.2l2.4 .5 1.9 1.1 1.3 1.9 .8 2.1-1.6-.6-1.6 .3-2.4 1.9-1.3 .5h-.8v-.8l.3-1.1 1.8-2.9v-1.6z" fill-rule="evenodd"/>
<path d="M116.7 216.6l2.1 1.1 1.6 1.3 .8 1.8 .2 2.4-1.3-.8h-1.6l-1.3 .6-1.3 .7-1.3 .3-.8-.3 .8-1.8 2.1-2.4 .5-1.6z" fill-rule="evenodd"/>
<path d="M136.5 153.4l.8 .2 2.4 3.7 1.3 1.1h1.3a6.7 6.7 0 0 1-7.6 2.6l1-1 .6-1.6-.3-1.6v-2.6z" fill-rule="evenodd"/>
<path d="M145.3 152l.5-.5 .8 .3 .5 1 .8 3.2 1.3 1.3 1.3 .3-1.8 1.3-2.1 .6-2.1-.3-2.2-.8 1.6-.8 .8-1.3v-1.6z" fill-rule="evenodd"/>
<path d="M154.8 151.8l.5-.3 .5 .5 .6 1.1 .2 3.2 .8 1.6 1.3 .5-2.1 .8-2.1 .3-2.1-.6-1.9-1.3 1.6-.5 1.1-1.1 .5-1.6 .3-1.6z" fill-rule="evenodd"/>
<path d="M108.7 178.2l.8-.2h1.1l3.4 .8 1.6-.6 .8-1a6.6 6.6 0 0 1-3.2 7.7v-1.9l-.8-1.3-2.6-1.6-.8-1.1z" fill-rule="evenodd"/>
<path d="M113.5 170l.8-.2 1.1 .2 3.1 1.4h1.6l1.1-.8a6 6 0 0 1-4.8 6.6l.5-1.6-.5-1.3-2.1-2.4z" fill-rule="evenodd"/>
<path d="M119.9 162.9h.7l1.1 .5 2.7 1.9 1.5 .5 1.6-.8-1 2.4-1.1 1.6-1.8 1-2.2 .6 .6-1.6v-1.3l-1.9-2.7z" fill-rule="evenodd"/>
<path d="M127.8 157.3h.5l1.1 .8 2.1 2.4 1.6 .8 1.3-.5a6.1 6.1 0 0 1-6.9 4.2l.8-1.3 .3-1.3-1.1-3.2v-1.1z" fill-rule="evenodd"/>
</g>
<path d="M147.6 154.4a2.92 2.92 0 0 0 1.5 2.7 2.92 2.92 0 0 0 3 0l.8-1.1 1.1-3.2 .8-1.3h.8l.5 1.6 .3 1.9M147.6 154.7l-.5-1.9-1.1-1.3h-.2l-.5 .3-.6 1.3v1.9a3.3 3.3 0 0 1-3.9 3.4l-1.1-.8-.8-1.6-1.1-1.6-1-.8-.8 .3v3.2a3 3 0 0 1-2.9 4.2l-1.3-.5-2.4-2.7-1.3-.8h-.3l-.3 .6v1.3l.6 1.8a2.83 2.83 0 0 1-2.2 4.5h-1.3l-2.6-2.1-1.6-.5-.5 .5 .2 1.3 1.9 3v1.5l-.6 1.4-1.3 .8-1.6 .2-2.9-1.6-1.6-.2-.2 .2-.3 .6 .8 1.3 2.4 2.4 .2 1.3-.2 1.6-1.3 1-1.4 .6-1.6-.6-1.5-.2h-1.6l-.3 .8 .8 1 1.6 1.1a3.4 3.4 0 0 1 1 5.3l-1.3 .5h-3.4l-1.3 .3-.3 .8 1.1 1 1.8 .6 1.3 .7 1.1 1.1 .3 1.6-.8 1.3-1.1 1.1-3.2 .5-1.3 .8-.3 .5a11.6 11.6 0 0 0 4.8 1.6l1.3 .8a2.98 2.98 0 0 1-2.1 4.8l-1.6 .8-1.3 1v.3l.3 .3 1.3 .5h3.4l1.3 .5 .8 1.3 .3 1.6-.8 1.3-1.3 .8-1.3 1.1-1.1 1.3v.3l.5 .2 1.4 .3 1.8-.5a3 3 0 0 1 4.5 2.6l-.5 1.4-2.4 2.6-.5 1.3v.5l1.8-.2 1.6-.8 1.6-.5h1.3a3.1 3.1 0 0 1 1.3 5M156.4 154.7v1.6l.8 1.3a3.1 3.1 0 0 0 5-1.6l.8-1.6 1-1h.6l.2 .2 .3 1.6v1.9M164.8 156.8v1.6a2.83 2.83 0 0 0 4.5 2.1l2.4-2.6 1.1-.6h.5l.3 .3v1.6l-1.1 3.2v1.3l1.1 1.3 1.6 .5 1.3-.2 2.6-2.1 1.3-.6 .6 .3 .2 .3-.2 1.5-1.9 3v1.3l.6 1.6 1.3 .8h1.6a8.9 8.9 0 0 1 4.7-1.6l.3 .5-.8 1.3-2.4 2.7-.3 1.3 .3 1.6 1.3 1 1.4 .3 3.4-.8 1.6 .3v.5l-.8 1.3-2.9 1.9-.5 1.3v1.6l.7 1.3 1.4 .5h3.4l1.3 .3 .3 .8-1.1 1.1-1.5 .8a2.92 2.92 0 0 0-2.7 3.1 2.92 2.92 0 0 0 3.2 2.7l1.8 .5 1.4 .8v.5l-1.4 .8-1.8 .3a2.87 2.87 0 0 0-2.8 1.2 2.87 2.87 0 0 0-.1 3l.8 1.1 1.6 .8 1.5 .5 1.4 1.3-.3 .6-1.3 .2h-3.5l-1.3 .5-1 1.4v1.6l.7 1.3 2.7 2.1 1.1 1.1-.3 .7h-1.6l-1.9-.2-1.3-.5a3 3 0 0 0-2.6 4.5l2.4 2.3 .5 1.4v.5l-.3 .2-1.6-.2-3.1-1.6a3.3 3.3 0 0 0-3.5 4 6.4 6.4 0 0 1 2.1 4.5l-.5 .2-1.3-.5-1.6-1.1M125.4 172.4l4.5-3.7 5.6-3.2 6.1-2.6h1.5l1.4 .5 .8 .8 .2 1.6v15.9l-.5 1.6-1.1 1-3.1 2.4-2.2 2.9-1.5 3.2-.8 5.3-.6 1.3-1 .8-13.5 7.7-1.9 .2-1.3-.5-.8-.8-.5-1.6-.8-6.6v-6.3l1-5.6 2.2-5.3 2.6-4.7zM156.1 164.2l.8-.8 1.1-.5h1.5l6.4 2.6 5.3 3.2 4.7 3.7 3.5 4.3 2.9 4.7a40.1 40.1 0 0 1 2.4 23.8l-.6 1.6-1 .8-1.3 .5-1.6-.2-13.5-7.7-1.1-.8-.8-1.3-.2-1.3a14.1 14.1 0 0 0-7.2-12.5l-1.3-1-.5-1.6v-15.9zM148.2 193.6a3.9 3.9 0 0 1 4.2-.5 3.9 3.9 0 0 1 2.1 3.7 3.8 3.8 0 0 1-3 4 3.8 3.8 0 0 1-4.4-2.5l-.5-1.5 .5-1.9zM126.2 216.6l13.5-7.7 1.3-.5h1.3l1.4 .5a13.9 13.9 0 0 0 14.3-.2l1.5-.6 1.6 .6 13.8 7.9 1 1.1 .6 1-.3 1.3-.8 1.4a39 39 0 0 1-21.7 10.6h-5.5l-5.6-1.1-5.5-1.9-5.3-3.1-5.6-4-1.1-1.1-.2-1.3 .2-1.3zM121.2 227.2l-.8 1.6-.3 1.6 .5 .5 1.4-.5 2.9-2.2a2.95 2.95 0 0 1 3.4 1 2.95 2.95 0 0 1 0 3.5l-.5 1.6v1.6l.3 .3h.2l1.3-.8 1.1-1.3a3.1 3.1 0 0 1 3.3-1.6 3.1 3.1 0 0 1 2.5 2.6l-.5 3.2 .3 1.6 .5 .3 1.3-1.1 1.6-3.2 1.3-.5 1.6-.3 1.3 .8 .8 1.1 .3 1.6M144.7 238.6l.3 1.8 .5 1.3 .5 .3 1.1-1.3 1.1-3.2 1-1.1 1.6-.5 1.3 .5 1.1 1.1 .5 1.6M178.1 229l-1.4-1h-1.5a2.83 2.83 0 0 0-2.2 4.5l.8 3.2-.2 .5h-.6l-1.3-.8-1-1.3a3 3 0 0 0-4-1.6 3 3 0 0 0-1.6 3.9l.3 1.9-.3 1.3-.3 .3h-.5l-1.1-1.1-1.5-2.9a3.1 3.1 0 0 0-5.1 1.1 6.8 6.8 0 0 1-1 5h-.6l-.7-1.3-.6-1.9" fill="none" stroke="#000" stroke-width=".26"/>
<path d="M145.5 196.8h10.1M150.5 191.7v10.1M142.3 236.2l-.7 3.7" fill="none" stroke="#c0c0c0" stroke-width=".26"/>
<circle cx="150.3" cy="196.8" r="10.1" fill="#808080" stroke="#000" stroke-width=".26"/>
<g fill="none" stroke="#000" stroke-width=".26">
<path d="M146.3 195.7v.5M146.3 196.8v.5M146.6 197.8l.2 .5M146.8 194.6l-.2 .6M147.1 198.9v.2l.3 .3M147.4 194.1l-.3 .3M147.6 199.7l.3 .2M147.9 193.6l-.3 .3M147.9 196.8v.5M148.2 197.8l.2 .5M148.2 195.7l-.3 .3v.2M148.7 193.1h-.3l-.2 .2"/>
<path d="M148.7 198.9h.5M148.7 194.6l-.3 .6M149.2 194.4h.6M149.8 192.8l-.6 .3M149.8 199.1h.5M150.3 192.8h.5M150.3 194.1l.5 .3M151.3 193.1h.6M151.3 194.6h.3l.3 .3M151.3 198.9l-.5 .2M152.1 195.4l.3 .3M152.1 198.3l-.2 .3"/>
<path d="M152.4 193.3l.3 .6M152.7 199.9l-.6 .3M152.7 196.2v.6M152.7 197.3v.3l-.3 .2M153.2 194.1l.3 .3v.2M153.5 199.1l-.6 .3M153.7 195.2l.3 .5M154 198.3l-.3 .6M154.3 196.2v.6M154.3 197.3v.5M148.2 200.2l.2 .3M149 200.5l.5 .2"/>
<path d="M150 200.7h.5M151.1 200.5h.5"/>
</g>
<path d="M146.3 221.6l1.9-1.6a5.1 5.1 0 0 1 6 1.5 5.1 5.1 0 0 1 .1 6.2 5.2 5.2 0 0 1-8 0l-.8-1.8v-2.4z" fill-rule="evenodd" fill="#808080" stroke="#000" stroke-width=".26"/>
<g fill="none" stroke="#000" stroke-width=".26">
<path d="M147.9 224.5v.6M148.2 225.6l.2 .5M148.2 223.5l-.3 .2v.3M148.7 226.7l.5 .2M149 222.7h-.3l-.3 .3M149.8 226.9l.5 .3M150 222.2l-.5 .2M150.3 222.2l.5 .2M151.3 222.7h.3l.3 .3M151.3 226.7l-.5 .2M152.1 223.2l.3 .3M152.1 226.1l-.2 .3"/>
<path d="M152.7 224v.5M152.7 225.1v.2l-.3 .3"/>
</g>
<g fill="#808080" stroke="#000" stroke-width=".26">
<path d="M61.1 193.1h25.9v8.2h-25.9z" fill-rule="evenodd"/>
<path d="M52.9 194.6h8.2v5.1h-8.2z" fill-rule="evenodd"/>
<path d="M86.5 187.2l1.1 .6 .8 1.3 1 5v6.1l-.5 2.9-.5 2.1-1.1 1.4-.8 .5z" fill-rule="evenodd"/>
<path d="M60.3 221.1a4 4 0 0 1 4.1 4 4 4 0 0 1-4.1 3.9z" fill-rule="evenodd"/>
</g>
<path d="M60.3 223.2v4" fill="none" stroke="#000" stroke-width=".26"/>
<g fill="#808080" stroke="#000" stroke-width=".26">
<path d="M47.4 222.7h12.9v5h-12.9z" fill-rule="evenodd"/>
<path d="M47.4 222.7v5l-2.2-2.6z" fill-rule="evenodd"/>
</g>
<path d="M68.3 184.1h10v26.2h-10z" fill-rule="evenodd" fill="#c0c0c0" stroke="#333" stroke-width=".26"/>
<g fill="none" stroke="#333" stroke-width=".26">
<path d="M68.3 187.8h10M68.3 196.5v.5h10v.6M68.3 193.3v.6M68.3 194.4v.5M68.3 195.4v.6M68.3 197.6v.5M68.3 198.6v.5M68.3 199.7v.5M68.5 193.1h.6M69.6 193.1h.5M70.6 193.1h.6M71.7 193.1h.5"/>
<path d="M72.8 193.1h.5M73.8 193.1h.5M74.9 193.1h.5M75.9 193.1h.6M77 193.1h.5M78.1 193.1h.2v.2M78.3 193.9v.5M78.3 194.9v.5M78.3 196v.5M78.3 198.1v.5M78.3 199.1v.6M68.3 206.6h10"/>
<path d="M68.3 200.7v.6h.5M69.3 201.3h.5M70.4 201.3h.5M71.4 201.3h.6M72.5 201.3h.5M73.6 201.3h.5M74.6 201.3h.5M75.7 201.3h.5M76.7 201.3h.6M77.8 201.3h.5M78.3 200.2v.5"/>
</g>
<path d="M78.3 151.8h8v90.7h-8z" fill-rule="evenodd" fill="#c0c0c0" stroke="#000" stroke-width=".26"/>
<g fill="none" stroke="#000" stroke-width=".26">
<path d="M78.3 155.5h8M78.3 152.6h8M78.3 174.3h8M78.3 166.6h8M78.3 160.2h8M78.3 192.8h.5M78.3 193.3v.6M78.3 194.4v.5M78.3 195.4v.6M78.3 196.5v.5M78.3 197.6v.5M78.3 198.6v.5"/>
<path d="M78.3 199.7v.5M78.3 192.5h8M78.3 183h8M79.4 192.8h.5M80.4 192.8h.6M81.5 192.8h.5M82.5 192.8h.6M83.6 192.8h.5M84.7 192.8h.5M85.7 192.8h.6v.5M86.3 193.9v.5M86.3 194.9v.5"/>
<path d="M86.3 196v.5M86.3 197v.6M86.3 198.1v.5M86.3 199.1v.6M78.3 200.7v.6M78.3 202.1h8M78.3 211.3h8M78.6 201.5h.5M79.6 201.5h.6M80.7 201.5h.5M81.8 201.5h.5M82.8 201.5h.5"/>
<path d="M83.9 201.5h.5M84.9 201.5h.6M86.3 201.3v.2h-.3M86.3 200.2v.5M78.3 220h8M78.3 227.7h8M78.3 234.1h8M78.3 238.8h8M78.3 241.7h8"/>
</g>
<path d="M60.3 190.1h8v14.1h-8z" fill-rule="evenodd" fill="#808080" stroke="#000" stroke-width=".26"/>
<g fill="none" stroke="#000" stroke-width=".26">
<path d="M60.3 193.3v.6M60.3 194.4v.5M60.3 195.4v.6M60.3 196.5v.5M60.3 197.6v.5M60.3 198.6v.5M60.3 199.7v.5M60.6 193.1h.5M61.6 193.1h.6M62.7 193.1h.5M63.8 193.1h.5M64.8 193.1h.6"/>
<path d="M65.9 193.1h.5M66.9 193.1h.6M68 193.1h.3v.2M68.3 193.9v.5M68.3 194.9v.5M68.3 196v.5M68.3 197v.6M68.3 198.1v.5M68.3 199.1v.6M60.3 200.7v.6h.6M61.4 201.3h.5M62.4 201.3h.6"/>
<path d="M63.5 201.3h.5M64.6 201.3h.5M65.6 201.3h.5M66.7 201.3h.5M67.7 201.3h.6M68.3 200.2v.5"/>
</g>
<path d="M53.2 189.1h7.1v43.1h-7.1z" fill-rule="evenodd" fill="#c0c0c0" stroke="#000" stroke-width=".26"/>
<g fill="none" stroke="#000" stroke-width=".26">
<path d="M53.2 194.6v.6M53.2 195.7v.5M53.2 196.8v.5M53.2 197.8v.5M53.2 198.9v.5M53.2 199.9h.5M53.4 194.4h.6M54.2 199.9h.6M54.5 194.4h.5M55.3 199.9h.5M55.6 194.4h.5M56.4 199.9h.5"/>
<path d="M56.6 194.4h.5M57.4 199.9h.5M57.7 194.4h.5M58.5 199.9h.5M58.7 194.4h.6M59.5 199.9h.6M59.8 194.4h.5M60.3 194.9v.5M60.3 196v.5M60.3 197v.6M60.3 198.1v.5M60.3 199.1v.6"/>
<path d="M53.2 228h.5M53.2 222.7v.5M53.2 223.7v.6M53.2 224.8v.5M53.2 225.9v.5M53.2 226.9v.6M53.4 222.4h.6M54.2 228h.6M54.5 222.4h.5M55.3 228h.5M55.6 222.4h.5M56.4 228h.5"/>
<path d="M56.6 222.4h.5M57.4 228h.5M57.7 222.4h.5M58.5 228h.5M58.7 222.4h.6M59.5 228h.6M59.8 222.4h.5M60.3 223v.5M60.3 224v.5M60.3 225.1v.5M60.3 226.1v.6M60.3 227.2v.5"/>
</g>
<path d="M60.3 146.2a3.8 3.8 0 0 1 3.6 1.9 3.8 3.8 0 0 1-.1 3.9l-1.4 1.4-2.1 .8z" fill-rule="evenodd" fill="#808080" stroke="#000" stroke-width=".26"/>
<path d="M60.3 148.1v3.9" fill="none" stroke="#000" stroke-width=".26"/>
<g fill="#808080" stroke="#000" stroke-width=".26">
<path d="M47.4 147.5h12.9v5.1h-12.9z" fill-rule="evenodd"/>
<path d="M47.4 147.5v5.1l-2.2-2.4z" fill-rule="evenodd"/>
<path d="M60.3 115.3h8v13.7h-8z" fill-rule="evenodd"/>
</g>
<g fill="none" stroke="#000" stroke-width=".26">
<path d="M60.3 118.2h.6M60.3 118.7v.5M60.3 119.8v.5M61.4 118.2h.5M62.4 118.2h.6M63.5 118.2h.5M64.6 118.2h.5M65.6 118.2h.5M66.7 118.2h.5M67.7 118.2h.6M68.3 118.7v.5M68.3 119.8v.5"/>
<path d="M60.3 126.1h.6M60.3 120.8v.6M60.3 121.9v.5M60.3 122.9v.6M60.3 124v.5M60.3 125.1v.5M61.4 126.1h.5M62.4 126.1h.6M63.5 126.1h.5M64.6 126.1h.5M65.6 126.1h.5M66.7 126.1h.5"/>
<path d="M67.7 126.1h.6M68.3 120.8v.6M68.3 121.9v.5M68.3 122.9v.6M68.3 124v.5M68.3 125.1v.5"/>
</g>
<path d="M53.2 114.2h7.1v42.9h-7.1z" fill-rule="evenodd" fill="#c0c0c0" stroke="#000" stroke-width=".26"/>
<g fill="none" stroke="#000" stroke-width=".26">
<path d="M50.3 102l.2 .3M50.8 102.6l.3 .2M51.3 103.1l.3 .3M51.9 103.6l.2 .3M52.4 104.2l.3 .2M52.9 104.7l.3 .3M53.2 119.8v.5M53.4 119.5h.6M53.4 105.2l.3 .3M54 105.7l.2 .3M54.5 119.5h.5M54.5 106.3l.3 .2"/>
<path d="M55 106.8l.3 .3M55.6 119.5h.5M55.6 107.3l.2 .3M56.1 107.9l.3 .2M56.6 119.5h.5M56.6 108.4l.3 .3M57.1 108.9l.3 .3M57.7 119.5h.5M57.7 109.4l.2 .3M58.7 119.5h.6M59.8 119.5h.5M41.3 132.2l.2 .5"/>
<path d="M42.1 133l.2 .5M42.6 134.1l.5 .2M43.4 134.8l.3 .3M43.9 135.6l.5 .3M44.7 136.4l.3 .6M45.5 137.2l.3 .6M46 138l.3 .6M46.8 138.8l.3 .5M47.4 139.9l.5 .2M53.2 120.8v.6M53.2 121.9v.5M53.2 122.9v.6"/>
<path d="M53.2 124v.5M53.2 125.1h.5M54.2 125.1h.6M55.3 125.1h.5M56.4 125.1h.5M57.4 125.1h.5M58.5 125.1h.5M59.5 125.1h.6M60.3 120v.6M60.3 121.1v.5M60.3 122.1v.6M60.3 123.2v.5"/>
<path d="M60.3 124.3v.5M48.2 140.7l.2 .2M48.7 141.5l.5 .2M53.2 152.3v.5h.5M53.2 147.5h.5M53.2 148.1v.5M53.2 149.1v.6M53.2 150.2v.5M53.2 151.3v.5M54.2 152.8h.6M54.2 147.5h.6M55.3 152.8h.5"/>
<path d="M55.3 147.5h.5M56.4 152.8h.5M56.4 147.5h.5M57.4 152.8h.5M57.4 147.5h.5M58.5 152.8h.5M58.5 147.5h.5M59.5 152.8h.6M59.5 147.5h.6M60.3 147.8v.5M60.3 148.9v.5M60.3 149.9v.6"/>
<path d="M60.3 151v.5M60.3 152v.6"/>
</g>
<path d="M58.7 108.9l1.6 3.2-3.2-1.6zM48.4 142.8l1.6-1.3 1.3 3.1z" fill="#000"/>
<path d="M150 104.4h.5l.3 .6-.3 .2h-.5l-.2-.2z" fill-rule="evenodd" fill="#000" stroke="#000" stroke-width=".26"/>
<path d="M17.7 273.2l.8-.8h1.1a1.92 1.92 0 0 1 1 1.8 1.92 1.92 0 0 1-1 1.7h-1.1l-.8-.8-.5-1.1z" fill="none" stroke="#000" stroke-width=".53"/>
<g font-size="4.2">
<text x="20.9" y="8.9">8</text>
<text x="44.7" y="8.9">7</text>
<text x="68.5" y="8.9">6</text>
<text x="92.3" y="8.9">5</text>
<text x="115.9" y="8.9">4</text>
<text x="139.7" y="8.9">3</text>
<text x="163.5" y="8.9">2</text>
<text x="187.3" y="8.9">1</text>
<text x="27.8" y="24">Glue x 8 Gear</text>
<text x="29.1" y="29">to x 30 Gear</text>
<text x="6.3" y="30.9">H</text>
<text x="201.3" y="30.9">H</text>
<text x="6.1" y="65.5">G</text>
<text x="201.3" y="65.5">G</text>
<text x="6.3" y="100.2">F</text>
<text x="201.6" y="100.2">F</text>
<text x="23.8" y="102.8">Glue spacer to</text>
<text x="32" y="107.9">base.</text>
<text x="6.3" y="134.8">E</text>
<text x="201.3" y="134.8">E</text>
<text x="18.3" y="138.8">Glue pin to</text>
<text x="22.8" y="143.8">base.</text>
<text x="6.1" y="169.5">D</text>
<text x="201.3" y="169.5">D</text>
<text x="6.1" y="204.2">C</text>
<text x="28.6" y="205.2">Front</text>
<text x="201.3" y="204.2">C</text>
<text x="29.6" y="210.3">Dial</text>
<text x="6.3" y="238.6">B</text>
<text x="201.3" y="238.6">B</text>
<text x="14.8" y="245.4">Glue Pin to the</text>
<text x="18.3" y="250.5">back of the</text>
<text x="20.4" y="255.5">front dial</text>
<text x="6.3" y="273.2">A</text>
<text x="18" y="275.1">c</text>
<text x="201.3" y="273.2">A</text>
<text x="20.9" y="291.2">8</text>
<text x="44.7" y="291.2">7</text>
<text x="68.5" y="291.2">6</text>
<text x="92.3" y="291.2">5</text>
<text x="115.9" y="291.2">4</text>
<text x="139.7" y="291.2">3</text>
<text x="163.5" y="291.2">2</text>
<text x="187.3" y="291.2">1</text>
</g>
<g font-size="3.4">
<text x="68.5" y="23.2">Sub Assembly</text>
<text x="70.6" y="19">30 x 8 Gear</text>
<text x="18.3" y="76.4">Coat with PTFE</text>
<text x="20.9" y="80.6">dry lubricant</text>
<text x="145.5" y="129">30 x 8 Drive</text>
<text x="146" y="133.3">Front View</text>
<text x="68.5" y="142.3">Sub Assembly</text>
<text x="76.2" y="138">Base</text>
<text x="56.1" y="166.1">Drive Shaft</text>
<text x="56.6" y="170.3">Friction fit</text>
<text x="19.8" y="220">Drill 8mm</text>
<text x="13.5" y="224.3">Diameter by 5mm</text>
<text x="14.6" y="228.5">hole in Front dial</text>
<text x="59.8" y="249.1">30 x 8 Drive</text>
<text x="61.6" y="253.4">Side View</text>
<text x="140" y="253.1">30 x 8 Drive</text>
<text x="141.3" y="257.4">Back View</text>
</g>
<g font-size="2.9">
<text x="44.7" y="178.5">10.00</text>
<text x="22" y="266.6">CLOCKWORK ART</text>
<text x="16.9" y="270.6">Wooden Grandfather Clock</text>
<text x="20.4" y="274.5">Nick Andronis 1999-2001</text>
<text x="32.3" y="280.6">NICK ANDRONIS</text>
<text x="65.1" y="280.1">mm</text>
<text x="80.7" y="280.1">08-01-1</text>
<text x="114.8" y="280.1">30 x 8 Drive, Assembly</text>
<text x="164.3" y="280.1">1</text>
<text x="31.7" y="285.7">September 2001</text>
<text x="82" y="285.7">1:1</text>
<text x="100.8" y="285.7">Total Parts = 6</text>
<text x="149" y="285.7">1 OF 1</text>
</g>
<g font-size="2.1">
<text x="64.8" y="274.8">SIZE</text>
<text x="80.7" y="274.8">FSCM NO</text>
<text x="125.1" y="274.8">DWG NO</text>
<text x="163" y="274.8">REV</text>
<text x="11.1" y="280.4">DRAWN</text>
<text x="11.1" y="285.4">ISSUED</text>
<text x="62.7" y="285.4">SCALE</text>
<text x="125.7" y="285.4">SHEET</text>
</g>
</svg>
